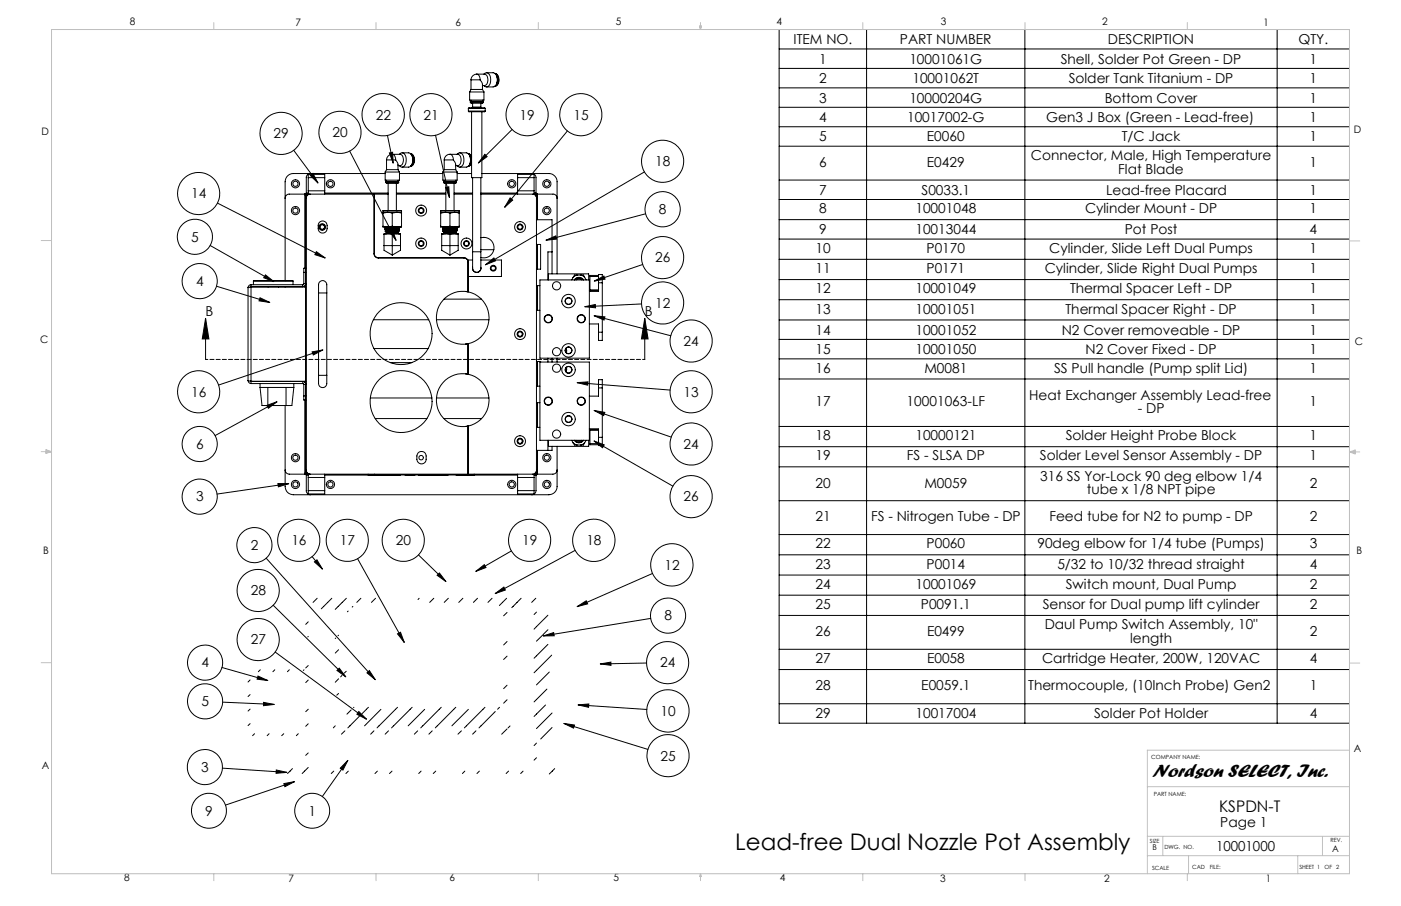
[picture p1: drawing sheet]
<svg xmlns="http://www.w3.org/2000/svg" width="432mm" height="279mm" viewBox="0 0 432 279" stroke-linecap="round" stroke-linejoin="round" font-family="sans-serif">
<g fill="none" stroke="#000" stroke-width=".31">
<path d="M240.1 9.1h175.8v213.9h-175.8zM240.1 15.1h175.8M267.1 9.1v213.9M315.9 9.1v213.9M393.6 9.1v213.9M144.4 34.3l.1 .2h4.9l.1-.2M144.4 33.4l.1-.2h4.9l.1 .2M144.4 33.4h.1M144.4 33.4h5.1M144.4 34.3h5.1M144.4 33.4v.9M144.7 28.4v2.5h4.5v-2.5"/>
<path d="M144.7 28.4h4.5M145 31.5l.2 .3h3.5l.2-.3M145 31.5v-.2h3.9v.2M145 31.5h3.9M145.2 27.6h3.5M145.2 24.6h2.8M145.2 27.6l-.5 .8M145.2 24.6v3M145.2 30.9v.4M145.3 34.5v20.3h3.2v-20.3M145.7 33l-.2 .2M145.7 33h2.5"/>
<path d="M145.7 31.8v1.2M146.9 22.9a1.81 1.81 0 0 0-1.7 1.7M146.9 22.9h2.4a2 2 0 0 1 0 3.5h-.6M146.9 22.9l.7 .4 .4 1.3M148 24.6l.7 1.2v1.8M148.2 33l.2 .2M148.2 31.8v1.2M148.7 27.6l.5 .8M148.7 30.9v.4M149.1 22.9l.3-.3a1.09 1.09 0 0 1 1.7 .9 2.42 2.42 0 0 1-1.1 3.3l-.9-.4M149.5 33.4v.9M150 22.4h2a2.5 2.5 0 0 1 .9 3.8l-.9 .6h-2"/>
<path d="M152.5 22.6a2.16 2.16 0 0 1 1.3 2 2.16 2.16 0 0 1-1.2 2 2.29 2.29 0 0 0-.1-4M152.6 22.7a2.54 2.54 0 0 1 0 3.8M153 23.3l.4 1.3-.4 1.3M157.8 39.9l-10.4 10.4M240.1 21.1h175.8M240.1 27.1h175.8M240.1 33.1h175.8M240.1 39.1h175.8M90.5 46.4l7.5 10M93.9 59.9h.1M93.9 59.9h-4.8a1.26 1.26 0 0 0-1.2 1.2M93.9 59.9v22.8"/>
<path d="M94 59.9l.4 .2M94 59.9l.2 .8M94.4 59.9h.6M94.4 59.7v.2M94.4 59.7l.6 .1M94.4 59.5v.2M94.4 59.9v.6M94.4 59.5h.6M95 58.8v1.1M95 54.8v-1h5.1v1M95 58.8h5.1M95 54.8h5.1"/>
<path d="M95 54.8v4M95.2 59.9h.1M95.5 59.9a1.26 1.26 0 0 0-1.3 1.2v83.9a1.33 1.33 0 0 0 1.3 1.2M95.6 54.1l.8-.6 1.6 2.9zM95.7 53.5a1.21 1.21 0 0 0-1.3 1.3v4.7M100.1 58.8v1.1M100.1 54.8v4M100.1 59.5h19.5M107.8 46.6l14.3 27.5M115.3 59.9v18.4a1.21 1.21 0 0 0 1.3 1.3M118.7 53.1v2.5h4.4v-2.5M118.7 53.1h4.4"/>
<path d="M118.7 53.5h-28.3a2.53 2.53 0 0 0-2.5 2.6v30.5M118.9 56.2l.3 .4h3.4l.3-.4M118.9 56.2v-.2h4v.2M118.9 56.2h4M119.1 52.3h3.6M119.1 49.3h2.9M119.1 52.3l-.4 .8M119.1 49.3v3M119.1 55.6v.4M119.4 41.8l1.8 8.5M119.6 59.9h-24a1.21 1.21 0 0 0-1.2 1.2v83.9a1.26 1.26 0 0 0 1.2 1.2h68.5a1.26 1.26 0 0 0 1.2-1.2v-83.9a1.21 1.21 0 0 0-1.2-1.2h-15.9M119.6 56.6v8.3"/>
<path d="M120 47.2l1-.2 .2 3.3zM120.9 47.6a1.75 1.75 0 0 0-1.8 1.7M120.9 47.6h2.4a1.97 1.97 0 0 1 0 3.5h-.6M120.9 47.6l.7 .4 .4 1.3M122 49.3l.6 1.1 .1 1.9M122.2 56.6v8.3M122.2 59.9h15.2M122.2 59.5h15.2M122.7 52.3l.4 .8M122.7 55.6v.4M123.1 47.6l.3-.3a1.09 1.09 0 0 1 1.7 .9 2.44 2.44 0 0 1-1.2 3.3l-.8-.4M123.1 53.5h13.4"/>
<path d="M123.9 47.1h2a2.52 2.52 0 0 1 1 3.8l-1 .6h-2M126.5 47.3a2.3 2.3 0 0 1 0 4 2.18 2.18 0 0 0 1.3-2 2.18 2.18 0 0 0-1.3-2l-.1 .1M126.6 47.4a2.5 2.5 0 0 1 0 3.8M127 48l.3 1.3-.3 1.3M134.2 41.7l4.3 19.2M136.5 53.1v2.5h4.4v-2.5M136.5 53.1h4.4M136.7 56.2l.3 .4h3.4l.3-.4M136.7 56.2v-.2h4v.2M136.7 56.2h4M136.9 52.3h3.5M136.9 49.3h2.8"/>
<path d="M136.9 52.3l-.4 .8M136.9 49.3v3M136.9 55.6v.4M137.3 57.8l1-.2 .2 3.3zM137.4 56.6v8.3M138.7 47.6a1.75 1.75 0 0 0-1.8 1.7M138.7 47.6h2.4a1.97 1.97 0 0 1 0 3.5h-.7M138.7 47.6l.7 .4 .3 1.3M139.7 49.3l.7 1.1v1.9M139.9 56.6v8.3M139.9 59.9h5.8M139.9 59.5h5.8"/>
<path d="M140.4 52.3l.5 .8M140.5 55.6v.4M140.9 47.6l.2-.3a1.09 1.09 0 0 1 1.7 .9 2.44 2.44 0 0 1-1.1 3.3l-.8-.4M140.9 53.5h4.4M141.7 47.1h2a2.52 2.52 0 0 1 .9 3.8l-.9 .6h-2M144.2 47.4l.7 .2 .4 .7M144.3 47.3l.6 .4 .4 1M144.4 47.4a2.5 2.5 0 0 1 0 3.8M144.8 48l.3 1.3-.3 1.3M145.3 50v.1a1.37 1.37 0 0 1-1 1.2l.7-.3 .3-.7M145.7 54.8v22.8M148.2 54.8v22.8"/>
<path d="M148.2 59.5h11.3M148.5 53.5h20.7a2.53 2.53 0 0 1 2.5 2.6v28.4M149.4 47.6l.7 .7-2.7 2zM159.5 58.8v1.1M159.5 54.8v-1h5.1v1M159.5 58.8h5.1M159.5 54.8h5.1M159.5 54.8v4M163.9 53.5a1.26 1.26 0 0 1 1.3 1.3v4.7M164.6 58.8v1.1M164.6 54.8v4M164.6 59.9h.6"/>
<path d="M164.6 59.5h.6M165.2 59.7l-.6 .1M165.2 59.7v.2M165.2 59.9h.1M165.2 59.5v.2M165.2 59.9v.6M165.6 59.9l-.4 .2M165.6 59.9l-.3 .8M165.6 59.9h.1M165.7 59.9h4.7a1.21 1.21 0 0 1 1.3 1.2M165.7 59.9v7.9M174.9 40.4l-19.4 23.5"/>
<path d="M198.6 53l-49 28.7M240.1 45.1h175.8M240.1 55.5h175.8M64.8 75.7l19.6 11.2M67 62.6l33.2 17M94.4 60.8h-.2h.2M97.5 77.6l2.7 2-3.2-1.1zM98.4 68.6a1.38 1.38 0 0 1 1.5-.4 1.38 1.38 0 0 1 .9 1.3 1.85 1.85 0 0 1-1.1 2.4 1.33 1.33 0 0 1-1.6-1.4v-1.5zM115.3 78.2a1.26 1.26 0 0 0 1.3 1.3M116.6 79.5h26.4M118 69.8l1.5 .2M118 65.5h1.5"/>
<path d="M118 65h5.8M118 65.5v.2M118 69.8v.2h1.5M118 65v.5M118 65.7v4.1M118.4 75.7v1.5l2.5 1.5M118.4 75.7h5M118.4 72.3v3.4M118.7 71.3l.4 .3M119 70v.1M119 71.1l-.3 .2M119 71.1v.1"/>
<path d="M119 71.6h.8M119 70.1h.1M119.1 71.6h3.6M119.1 71.6v.5M119.5 65.5l1.4 .2M119.5 65.5h2.8M119.5 65.5l-1.5 .2M119.5 70h2.8M119.6 72.1l1.3 .2M119.6 72.1h2.6M119.6 72.1h-.5a.43 .43 0 0 0-.4-.2 .43 .43 0 0 0-.3 .4M119.6 72.1l-1.2 .2"/>
<path d="M119.8 71.6l3.1-.1-.2 .1M119.9 71.3h1.7M119.9 71.3h-1.1M120.1 70l-1 .1-.4 .3 .3 .2 3.8-.3M120.1 71.4l.9-.5 1.1 3.2zM120.9 69.8l-1.4 .2M120.9 69.8l1.4 .2M120.9 72.3v6.4M120.9 65.7v4.1M121.6 71.3l-2.6 .3M122.2 72.1l1.2 .2M122.2 72.1h.2a.66 .66 0 0 1 1 .2"/>
<path d="M122.2 72.1l-1.3 .2M122.3 65.5l-1.4 .2M122.3 65.5l1.5 .2M122.3 65.5h1.5M122.7 71.4l-2.9 .2M122.7 71.6v.5M122.8 70.4l-3.7 .2-.4 .2 .3 .3M122.8 71.3l-3.8 .3M122.8 70.9l-3.8 .2M122.8 70.3l.3 .3a1.61 1.61 0 0 1-1.6 .3l-2.5 .2M122.8 70.9l.3 .2M123.1 70.1l-4.4 .3"/>
<path d="M123.1 70.6l-4.4 .3M123.1 71.1l-3.2 .2M123.1 70.6l-4.4 .2M123.1 70.1l-.3 .2M123.1 71.2l-.2 .2M123.1 71.2l-1.5 .1M123.1 70.1l-4.4 .2M123.1 70.1h.1M123.1 71.1v.1M123.4 75.7v1.5l-2.5 1.5M123.4 72.3v3.4M123.8 69.8l-1.5 .2"/>
<path d="M123.8 65.5v.2M123.8 69.8a.74 .74 0 0 1-1.1 .2h-.4M123.8 65v.5M123.8 65.7v4.1M135.8 69.8l1.5 .2M135.8 65h5.7M135.8 65.5h1.5M135.8 69.8v.2h1.5M135.8 65.5v.2M135.8 65v.5M135.8 65.7v4.1M136.1 75.7v1.5l2.6 1.5"/>
<path d="M136.1 75.7h5.1M136.1 72.3v3.4M136.5 70.9l.3 .2M136.5 70.3v.1M136.5 70.8v.1M136.7 70l.1 .1M136.8 71.1l-.3 .2M136.8 71.1v.1M136.8 71.6h.8M136.8 70.1h.1M136.8 71.6h3.7M136.8 71.6v.5"/>
<path d="M137.3 65.5l1.4 .2M137.3 65.5h2.8M137.3 65.5l-1.5 .2M137.3 70h2.8M137.4 72.1l1.3 .2M137.4 72.1h2.5M137.4 72.1h-.5a.43 .43 0 0 0-.5-.2 .43 .43 0 0 0-.3 .4M137.4 72.1l-1.3 .2M137.7 71.3h1.6M137.7 71.3h-1.2l.3 .3M137.8 70l-1.3 .3M138.7 69.8l-1.4 .2"/>
<path d="M138.7 69.8l1.4 .2M138.7 72.3v6.4M138.7 65.7v4.1M139.3 71.3l-2.5 .3M139.9 72.1l1.3 .2M139.9 72.1h.3a.66 .66 0 0 1 1 .2M139.9 72.1l-1.2 .2M140.1 65.5l-1.4 .2M140.1 65.5l1.4 .2M140.1 65.5h1.4M140.5 71.4l-2.9 .2M140.5 71.6v.5"/>
<path d="M140.5 70.4l-3.6 .2-.4 .2M140.5 71.3l-3.7 .3M140.5 70.9l-3.7 .2M140.6 70.3l-3.8 .3-.3-.2M140.6 70.3l.3 .3a1.61 1.61 0 0 1-1.6 .3l-2.5 .2M140.6 70.9l.3 .2M140.7 71.5l-3.1 .1M140.7 71.5l-.2 .1M140.9 70.1l-4.4 .3M140.9 70.6l-4.4 .3M140.9 71.1l-3.2 .2M140.9 70.6l-4.4 .2"/>
<path d="M140.9 70.1l-.3 .2M140.9 71.2l-.2 .2M140.9 71.2l-1.6 .1M140.9 70.1l-4.4 .2M140.9 70.1h.1M140.9 71.1v.1M141.2 75.7v1.5l-2.5 1.5M141.2 72.3v3.4M141.5 69.8l-1.4 .2M141.5 65.5v.2M141.5 69.8a.74 .74 0 0 1-1.1 .2h-.3M141.5 65v.5"/>
<path d="M141.5 65.7v4.1M143 79.5a1.21 1.21 0 0 1 1.3 1.3v9.2M143 79.6a1.26 1.26 0 0 1 1.3 1.2M145.7 77.6v5.1M145.7 77.6h2.5M148.2 77.6v3.3a3.1 3.1 0 0 1-.6 2.9 1.27 1.27 0 0 1-1.9-1.1M148.2 73.3a3.2 3.2 0 0 1 4.1 3.1 3.2 3.2 0 0 1-4.1 3M148.2 77h4M157.2 61l.8 .7-2.5 2.2zM165.3 75.4h1.3v7.6h-1.3M165.3 67.8h4.8v16.7M165.7 75.4v7.6"/>
<path d="M168.3 74.1l3-1.4 .3 1zM170.1 77.7h-1.2v8.6M199 65.9l-30.7 8.2M240.1 61.5h175.8M240.1 67.7h175.8M240.1 73.7h175.8M240.1 80h175.8M63.4 98.2l1 6.3h-2.1zM63.4 98.2v12.7M66.7 88.3l16.4 5M76.4 88.7v28.7M77.4 87.8a.9 .9 0 0 0-1 .9"/>
<path d="M77.4 88.4l-.3 .1h.3M77.4 88.5l-1 .2M77.4 87.8v.6M77.4 88.5v29.8M77.4 88.4h15.9M77.4 87.8h15.9M77.4 88.5h16.8M77.4 88.5h.1M78.1 86.7h12.2M78.1 86.7v1.1M80.2 91.8l2.9 1.5-3.3-.5zM81.8 84.8l2.6 2.1-3.1-1.2z"/>
<path d="M82.6 88.4v.1M85.8 88.4v.1M87.9 88.4v.1M90.3 86.7v1.1M93.3 87.8v.6M93.6 87.5l-.3 .3M93.6 87.5h.6a.9 .9 0 0 1-.9 .9M93.6 84h.6M93.6 84v3.5M93.9 88.2v.3M94.2 82.7h-.6v1.3M98.2 90.3v-1.4a2.08 2.08 0 0 1 1-2.4 1.86 1.86 0 0 1 1.5 2.4v1.4"/>
<path d="M98.2 90.3h2.5M98.2 90.3v25.4M100.7 90.3v25.4M115.1 98.6h17.1M134.5 98.6h16.2M136.8 92.3h11.6M143.5 89.9l.8 .1M144.3 90a8.2 8.2 0 0 1 6.4 8 8.2 8.2 0 0 1-6.4 8M144.3 90a8.2 8.2 0 0 0-9.8 8 8.2 8.2 0 0 0 9.8 8M145.7 80.2h-1.3v5.1h10.2v-5.1h-6.4M145.7 82.4l-.1 .3M145.8 83.4h.1"/>
<path d="M148 83.4h.1M148.2 82.4a1.31 1.31 0 0 1-1.1 1.6 1.31 1.31 0 0 1-1.5-1.3M149.6 81.7l2.6-2.1 .5 .8zM151.8 83.4h.5M165.3 95.7h1.1M165.3 88.1h1.1M165.7 88.1v7.6M166.4 86.3h15.2v24.2h-15.2zM169 86.3v-1.8h12.4v1.8M176.6 85.5l-.4 .8M177 86.3a1.71 1.71 0 0 1 2.9 0M177.1 86.3a1.6 1.6 0 0 1 2.6 0"/>
<path d="M177.6 86.3a1.23 1.23 0 0 1 1.7 0M177.8 84.8l-1.2 .7M177.8 84.8h-.7l-.5 .7M177.8 84.8h1.2M179 84.8l1.2 .7M179 84.8h.8l.4 .7M180.2 85.5l.5 .8M180.2 94.6l3.3-.7 .1 1zM181.6 99.9h2.9v2.5M181.8 89.4v.3h2.7M181.8 85.3v4.1M181.8 89.4h2.7"/>
<path d="M181.8 85.3h2.7M183.1 97.4l3.3 .3-.2 1zM183.1 97.4l23.6 6.1M183.2 86.7l2.9-1.6 .4 1zM184.5 84.9h-2.7v.4M184.5 87.2v-2.5h1.1v2.5M184.5 87.2v2.5h-2.9M184.5 87.2h1.1M185.6 87.2v15.2M197.7 93.7l-17.5 .9M198.1 81.6l-14.9 5.1M198.7 98.2l1 6.3h-2z"/>
<path d="M198.7 98.2v12.7M240.1 86.2h175.8M240.1 92.4h175.8M240.1 98.7h175.8M76.4 117.4a.97 .97 0 0 0 1 .9M76.4 117.4l1 .2M77.2 117.5l16.1 .2M77.4 117.6h16.8M77.4 118.3h15.9M77.4 117.6h.1M80.2 119.5h10.4M80.2 119.5l.6 5.6h1.7"/>
<path d="M80.2 118.3v1.2M81 117.6v.1M82.2 117.6v.1M82.5 119.5v5.6M84.1 117.6v.1M86.6 117.6v.1M88.2 119.5v5.6M88.4 117.6v.1M89.6 117.6v.1M90.6 119.5l-.6 5.6h-1.8M90.6 118.3v1.2M93.3 118.3l.3 .3"/>
<path d="M93.3 117.7a.9 .9 0 0 1 .9 .9h-.6M93.3 117.7v.6M93.6 118.6v3.5M93.9 117.6v.3M96.2 108.5l3.3-.6-2.9 1.6zM98.2 115.7v1.5a2.41 2.41 0 0 0 .6 2.2 1.44 1.44 0 0 0 1.6-.3 1.44 1.44 0 0 0 .3-1.6v-1.8M98.2 115.7h2.5M99.5 107.9l-32.1 10.8M115.3 107.5h16.7M120.3 111.8h6.6M143.5 106.1h.1M143.5 115.3l.8 .1"/>
<path d="M143.5 115.3h.1M144.3 115.4a8.2 8.2 0 0 1 6.4 8 8.2 8.2 0 0 1-6.4 8M144.3 106l-.8 .1M144.3 115.4a8.2 8.2 0 0 0-9.8 8 8.2 8.2 0 0 0 9.8 8M144.3 106v9.4M165.3 111.5h1.3v.2M165.3 119.1h1.1M165.7 111.5v7.6M166.4 111.7h15.2v24.1h-15.2zM168.9 110.5v1.2M170.1 110.5v1.2M171.7 110.5v1.2"/>
<path d="M174.3 107.7l.2 .3-.1 .6M174.3 107.6l.3 .4-.1 .7M174.3 107.6a.82 .82 0 0 1 .2 1.1M174.4 113.5l.1 .6-.2 .2M174.5 113.3a.82 .82 0 0 1-.2 1.2l.3-.3-.1-.8M177.9 118l3.3-.2-.1 1zM177.9 118l28.7 2.3M184.5 119.6v-2.5h1.1v2.5M184.5 102.4v2.6h1.1v-2.6M184.5 119.6v2.6h-2.9M184.5 119.6h1.1M184.5 102.4h1.1"/>
<path d="M185.6 119.6v15.3M240.1 104.7h175.8M240.1 110.7h175.8M240.1 116.9h175.8M82.2 125l3.2-1.1-2.7 2zM82.5 125.1h5.7M85.4 123.9l-19.1 10.4M87.9 125.1v24.9a2.53 2.53 0 0 0 2.5 2.6h78.8a2.53 2.53 0 0 0 2.5-2.6v-12.3M93.6 122.1v1.3h.6M93.6 122.1h.6M93.9 123.4v22.8M114.1 122.7h19"/>
<path d="M115.6 129.1h16M128.8 139.7a1.43 1.43 0 0 1 1.6-.4 1.43 1.43 0 0 1 .9 1.3 1.83 1.83 0 0 1-1.1 2.5 1.47 1.47 0 0 1-1.7-1.5v-1zM134.5 122.7h16.2M136.8 129.1h11.6M143.5 131.5h.1M144.3 131.4l-.8 .1M144.3 131.4v14.8M165.3 124.2h1.1M165.3 131.8h1.1M165.7 124.2v7.6M165.7 138.9v7.3M168.9 135.8v3.1"/>
<path d="M169 135.8v1.9h12.4v-1.9M170.1 137.7v1.2h-4.8M176.2 135.8l.4 .8M176.6 136.6l1.2 .6M176.6 136.6l.5 .6h.7M177 135.8a1.74 1.74 0 0 0 2.9 0M177.1 135.8a1.6 1.6 0 0 0 2.6 0M177.6 135.8a1.33 1.33 0 0 0 1.7 0M177.8 137.2h1.2M180.2 136.6l-1.2 .6M180.2 136.6l-.4 .6h-.8M180.7 135.8l-.5 .8"/>
<path d="M181.6 132.3h2.9v2.6M181.8 136.8v.4h2.7M181.8 136.8h2.7M181.8 132.7v4.1M181.8 132.7h2.7M183.1 126.6l3.3 .6-.3 1zM183.1 136l3.1 1.2-.5 .9zM183.1 126.6l23.8 8.2M183.1 136l24.3 13.9M184.5 132.4h-2.7v.3M184.5 134.9v2.5h1.1v-2.5M184.5 134.9h1.1"/>
<path d="M240.1 131.5h175.8M240.1 137.8h175.8M85.7 149.1l3.3 .1-3.2 .9zM87.9 145a1.33 1.33 0 0 0 1.2 1.2h4.8M89 149.2l-22.1 3.2M93.9 146.2h.1M94.4 146.2h.6M94.4 145.9l-.4 .3M94.4 146.2v.2M94.4 146.4h.1M94.4 146.5v4.8a1.26 1.26 0 0 0 1.3 1.3M94.4 145.6v.6"/>
<path d="M94.4 146.5h.6M94.4 145.2l-.2 .1-.2 .9M95 146.2v1M95 151.3v1h5.1v-1M95 146.3l-.6 .1M95 147.2v4.1M95 147.2h5.1M95 151.3h5.1M95.1 146.1v.1M100.1 146.2v1M100.1 147.2v4.1M100.1 146.5h59.4"/>
<path d="M113.5 146.2v.3h2v-.3M144.1 146.2v.3h2.1v-.3M159.5 146.2v1M159.5 151.3v1h5.1v-1M159.5 147.2h5.1M159.5 151.3h5.1M159.5 147.2v4.1M164.6 146.2v1M164.6 146.3l.6 .1M164.6 147.2v4.1M164.6 146.2h.6M164.6 146.5h.6"/>
<path d="M165.2 145.9l.4 .3M165.2 146.2v.2M165.2 146.2h.1M165.2 146.5h.1M165.2 146.5v4.8a1.33 1.33 0 0 1-1.3 1.3M165.2 145.6v.6M165.3 145.3l.3 .9M165.6 146.2h.1M171.7 145a1.26 1.26 0 0 1-1.3 1.2h-4.7M240.1 144h175.8M240.1 154.4h175.8M82 172.1l33.7 37.5"/>
<path d="M96.2 171.7l3.2 3.8M96.9 173.3l.8-.7 1.7 2.9zM110.2 172.3l14.4 25.8M129 171.1l8.4 8.3M134.7 177.4l.7-.7 2 2.7zM146.6 176.2l2.7-2.1 .5 .9zM157.6 169.9l-11 6.3M177.3 169.7l-24.7 13.4M201.1 176.8l-23.2 10.3M240.1 164.9h175.8M240.1 171.1h175.8M240.1 177.3h175.8"/>
<path d="M84.2 186.7l22.4 22M95 191.8l-.8 .7M95 196.3l-.1 .1M97.8 184.5l-1.3 1.3M102.3 184.5l-3.3 3.2M103.5 196.8l-.2 .1M104.4 195.9l-.2 .1M106.8 184.5l-3.5 3.4M107.3 188.5l-.2 .2M108.8 187l-.3 .2M111.2 184.5l-1.2 1.3M115.7 184.5l-1.2 1.3"/>
<path d="M122.5 195.5l.9-.5 1.2 3.1zM129.2 184.5l-.4 .4M133.7 184.5l-1.3 1.3M138.2 184.5l-1.3 1.3M142.7 184.5l-1.3 1.3M147.2 184.5l-1.3 1.3M151.7 184.5l-1.3 1.3M152.6 183.1l2.7-2.1 .5 1zM156.1 184.5l-2.2 2.2M156.3 197.8l-1.1 1.1M156.3 188.9l-1.1 1M160.6 184.5l-2.9 2.9"/>
<path d="M165.1 184.5l-1.2 1.3M165.3 188.8l-.7 .7M167.4 195.7l-2.1 2M167.5 196.1l3.1-1 .2 1zM168.9 198.7l-4.3 4.3M168.9 189.7l-4.3 4.3M168.9 194.2l-1.4 1.4M177.9 187.1l2.8-1.8 .4 .9zM200.6 190.7l-33.1 5.4M240.1 183.6h175.8M240.1 189.8h175.8M68.4 205.8l14.1 4.1"/>
<path d="M68.6 216.5l15.9 .7M77.1 209.7l-.7 .6M77.1 214.2l-.7 .6M77.1 218.7l-.7 .6M79.5 208.5l3 1.4-3.3-.5zM80.2 206.6l-.6 .6M81.2 216.6l3.3 .6-3.3 .4zM84.7 206.6l-.6 .6M84.8 201.1l28.2 20.7M89.2 206.6l-.6 .6M93.7 206.6l-.2 .2M95 205.2l-.8 .8"/>
<path d="M95 218.7l-.8 .8M95 209.7l-.8 .8M103.9 206.8l.7-.7 2 2.6zM104.4 200.4l-1.1 1M104.4 209.3l-1.1 1.1M104.4 213.9l-.6 .5M105.4 208.3l-.4 .4M106.7 207l-.6 .6M108.2 218.9l-1.3 1.3M109.1 218.1l-.1 .1M110.6 219.4l2.4 2.4-3-1.5zM113.1 207.5l.7-.7 1.9 2.8z"/>
<path d="M113.6 218.1l-2.1 2M117.4 218.8l-5 5M122.5 218.1l-6.3 6.4M127 218.1l-5.7 5.7M130.9 218.8l-5.1 5M136 218.1l-6.3 6.4M140.5 218.1l-6.3 6.4M144.4 218.8l-5.1 5M149.5 218.1l-6.4 6.4M152.6 219.4l-5 5.1M154 218.1l-.6 .6M156.3 211.3l-1.1 1.1"/>
<path d="M156.3 215.8l-1.1 1.1M156.3 202.4l-1.1 1M168.1 217.4l-3.5 3.5M168.6 212.5l-4 4M169.3 207.3l-4 3.9M170 202l-5.4 5.5M170.1 219.9l-4.8 4.8M178.2 217.4l3.3-.3-.1 1zM178.2 217.4l21.2 1.4M185 204.8l3.3-.6v1zM199.3 204.5l-14.3 .3M240.1 200.2h175.8"/>
<path d="M240.1 206.5h175.8M240.1 217h175.8M68.5 236.9l19.9 1.3M77.1 223.2l-.7 .6M78.5 226.3l-.6 .6M82.9 226.3l-.6 .6M85.2 237.5l3.2 .7-3.3 .3zM87.5 226.3l-.7 .6M90.1 237l-1.5 1.5M91.9 226.3l-.6 .6M95 232.2l-.8 .7M95 223.2l-.8 .8"/>
<path d="M95 236.7l-1.9 1.8M102.9 237.8l-.8 .7M103.3 223.8l-.6 .7M106.3 225.4l-1.1 1M107.2 234.5l-7.9 11.1M107.2 234.5l-1.5 3-.8-.6zM107.4 237.8l-.8 .7M110.8 220.8l-3.6 3.7M115.3 225.4l-1.1 1M116.3 237.8l-.7 .7M119.7 225.4l-1 1M120.8 237.8l-.7 .7"/>
<path d="M121.3 223.8l-.6 .7M128.7 225.4l-1 1M129.8 237.8l-.8 .7M133.2 225.4l-1 1M134.3 237.8l-.8 .7M142.2 225.4l-1.1 1M143.3 237.8l-.8 .7M146.7 225.4l-1 1M147.7 237.8l-.7 .7M156.3 224.8l-1.7 1.6M156.7 237.8l-.7 .7M157.2 223.9l-.6 .6"/>
<path d="M161.2 237.8l-.7 .7M165.3 229.2l-.7 .7M165.3 233.7l-.7 .7M170.1 224.4l-3.4 3.5M171 237l-1.7 1.7M173.8 223.1l3.3 .5-.3 .9zM173.8 223.1l25.9 8M87.5 241.7l3.3-.6-3 1.5zM90.8 241.1l-21.3 7.2"/>
<circle cx="118.1" cy="35.4" r="6.5"/>
<circle cx="132.8" cy="35.4" r="6.5"/>
<circle cx="162.5" cy="35.4" r="6.5"/>
<circle cx="179" cy="35.4" r="6.5"/>
<circle cx="61.2" cy="59.7" r="6.5"/>
<circle cx="86.6" cy="41.1" r="6.5"/>
<circle cx="91.1" cy="56.7" r="1.27"/>
<circle cx="91.1" cy="56.7" r=".81"/>
<circle cx="101.8" cy="56.7" r="1.27"/>
<circle cx="101.9" cy="56.7" r=".8"/>
<circle cx="104.8" cy="40.8" r="6.5"/>
<circle cx="157.7" cy="56.7" r="1.27"/>
<circle cx="157.7" cy="56.7" r=".8"/>
<circle cx="168.5" cy="56.7" r=".81"/>
<circle cx="168.5" cy="56.7" r="1.28"/>
<circle cx="204.2" cy="49.7" r="6.5"/>
<circle cx="60.1" cy="73" r="5.4"/>
<circle cx="91.1" cy="64.9" r="1.27"/>
<circle cx="91.1" cy="64.9" r=".8"/>
<circle cx="99.3" cy="70" r="1.02"/>
<circle cx="99.3" cy="70" r=".7"/>
<circle cx="99.3" cy="70" r=".84"/>
<circle cx="129.8" cy="75.1" r=".7"/>
<circle cx="129.8" cy="65" r=".7"/>
<circle cx="129.8" cy="75.1" r="1.69"/>
<circle cx="129.8" cy="64.9" r="1.69"/>
<circle cx="129.8" cy="64.9" r=".9"/>
<circle cx="129.8" cy="75.1" r=".9"/>
<circle cx="143.8" cy="75.1" r=".7"/>
<circle cx="143.8" cy="75.1" r="1.69"/>
<circle cx="143.8" cy="75.1" r=".9"/>
<circle cx="160.3" cy="70" r=".7"/>
<circle cx="160.3" cy="70" r=".84"/>
<circle cx="160.3" cy="70" r="1.69"/>
<circle cx="160.3" cy="70" r=".9"/>
<circle cx="168.5" cy="64.9" r="1.27"/>
<circle cx="168.5" cy="64.9" r=".8"/>
<circle cx="204.2" cy="64.5" r="5.4"/>
<circle cx="204.2" cy="79.4" r="6.5"/>
<circle cx="61.5" cy="86.7" r="5.4"/>
<circle cx="152" cy="82.7" r=".7"/>
<circle cx="152" cy="82.7" r=".9"/>
<circle cx="169" cy="98.3" r="1.27"/>
<circle cx="169" cy="98.3" r="1.16"/>
<circle cx="171.6" cy="88.1" r="1.28"/>
<circle cx="175.2" cy="92.9" r="1.06"/>
<circle cx="175.2" cy="92.9" r="2.09"/>
<circle cx="175.2" cy="92.8" r="1.01"/>
<circle cx="179.1" cy="98.3" r="1.27"/>
<circle cx="179.1" cy="98.3" r="1.16"/>
<circle cx="204.2" cy="93.4" r="6.5"/>
<circle cx="123.6" cy="102.9" r="9.6"/>
<circle cx="160.3" cy="103" r=".7"/>
<circle cx="160.3" cy="103" r=".84"/>
<circle cx="160.3" cy="103" r="1.69"/>
<circle cx="160.3" cy="103" r=".9"/>
<circle cx="171.5" cy="113.5" r="1.28"/>
<circle cx="171.6" cy="108.5" r="1.27"/>
<circle cx="175.2" cy="114.1" r="1.06"/>
<circle cx="175.2" cy="108.1" r="1.06"/>
<circle cx="175.2" cy="108.1" r="2.09"/>
<circle cx="175.2" cy="114" r="1.01"/>
<circle cx="175.2" cy="108" r="1.01"/>
<circle cx="175.2" cy="114.1" r="2.07"/>
<circle cx="213" cy="105.2" r="6.5"/>
<circle cx="61.2" cy="120.8" r="6.5"/>
<circle cx="61.5" cy="136.9" r="5.4"/>
<circle cx="123.6" cy="123.8" r="9.6"/>
<circle cx="160.3" cy="136" r=".7"/>
<circle cx="160.3" cy="136.1" r=".84"/>
<circle cx="160.3" cy="136.1" r="1.69"/>
<circle cx="160.3" cy="136" r=".9"/>
<circle cx="169" cy="123.7" r="1.16"/>
<circle cx="169" cy="123.7" r="1.26"/>
<circle cx="171.6" cy="133.9" r="1.27"/>
<circle cx="175.2" cy="129.2" r="2.08"/>
<circle cx="175.2" cy="129.3" r="1.06"/>
<circle cx="175.2" cy="129.2" r="1"/>
<circle cx="179.1" cy="123.7" r="1.16"/>
<circle cx="179.1" cy="123.7" r="1.26"/>
<circle cx="213" cy="120.8" r="6.5"/>
<circle cx="213" cy="136.9" r="6.5"/>
<circle cx="61.5" cy="153.2" r="5.4"/>
<circle cx="91.1" cy="149.4" r="1.27"/>
<circle cx="91.1" cy="141.1" r="1.27"/>
<circle cx="91.1" cy="141.1" r=".8"/>
<circle cx="91.1" cy="149.4" r=".81"/>
<circle cx="101.8" cy="149.4" r="1.27"/>
<circle cx="101.9" cy="149.4" r=".8"/>
<circle cx="129.8" cy="141.2" r=".7"/>
<circle cx="157.7" cy="149.4" r="1.27"/>
<circle cx="157.7" cy="149.4" r=".8"/>
<circle cx="168.5" cy="141.1" r="1.27"/>
<circle cx="168.5" cy="141.1" r=".8"/>
<circle cx="168.5" cy="149.4" r=".81"/>
<circle cx="168.5" cy="149.4" r="1.28"/>
<circle cx="213" cy="153.2" r="6.5"/>
<circle cx="78.4" cy="168.1" r="5.4"/>
<circle cx="92.1" cy="166.6" r="6.5"/>
<circle cx="107" cy="166.6" r="6.5"/>
<circle cx="124.3" cy="166.6" r="6.5"/>
<circle cx="163.2" cy="166.6" r="6.5"/>
<circle cx="183" cy="166.6" r="6.5"/>
<circle cx="207.1" cy="174.2" r="6.5"/>
<circle cx="79.6" cy="197.2" r="6.5"/>
<circle cx="79.6" cy="182.1" r="6.5"/>
<circle cx="205.9" cy="189.8" r="5.4"/>
<circle cx="63.2" cy="204.3" r="5.4"/>
<circle cx="63.2" cy="216.3" r="5.4"/>
<circle cx="205.8" cy="204.4" r="6.5"/>
<circle cx="205.9" cy="219.2" r="6.5"/>
<circle cx="63.1" cy="236.6" r="5.4"/>
<circle cx="205.9" cy="233" r="6.5"/>
<circle cx="64.4" cy="250" r="5.4"/>
<circle cx="96.2" cy="250" r="5.4"/>
</g>
<path d="M198.7 110.8h-135.3" fill="none" stroke="#000" stroke-width=".31" stroke-dasharray="1.3 .6" stroke-dashoffset=".6"/>
<g fill="none" stroke="#c0c0c0" stroke-width=".31">
<path d="M15.9 9.1h400v260.4h-400zM65.9 6.9v2.2M115.9 6.9v2.2M165.9 6.9v2.2M215.6 8h.6l-.3 1.1zM215.7 8l.2 1.1M215.9 6.9v2.2M216 8l-.1 1.1M265.9 6.9v2.2M315.9 6.9v2.2M365.9 6.9v2.2M12.7 74.2h3.2"/>
<path d="M415.9 74.3h3.2M12.7 139.3h3.2M14.2 139.1l1.7 .2M14.2 138.7l1.7 .6-1.7 .5zM15.9 139.3l-1.7 .3M415.9 139.4h3.2M415.9 139.4l1.8-.6v1.2zM415.9 139.4l1.8 .3M417.7 139.2l-1.8 .2M12.7 204.4h3.2M415.9 204.5h3.2M415.9 231.4h-62.3v38.1"/>
<path d="M353.6 257.9h62.3M353.6 242.6h62.3M358.4 257.9v6M407.6 257.9v6M65.9 269.5v2.1M115.9 269.5v2.1M165.9 269.5v2.1M215.9 269.5v2.1M215.9 269.5l.3 .8h-.6zM265.9 269.5v2.1M315.9 269.5v2.1M353.6 263.9h62.3"/>
<path d="M365.9 269.5v2.1M366.3 263.9v5.6M400 263.9v5.6"/>
</g>
<g fill="#000">
<path d="M120.1 71.4l.9-.5 1.1 3.2zM120 47.2l1-.2 .2 3.3zM97.5 77.6l2.7 2-3.2-1.1zM81.8 84.8l2.6 2.1-3.1-1.2zM80.2 91.8l2.9 1.5-3.3-.5zM82.2 125l3.2-1.1-2.7 2zM96.2 108.5l3.3-.6-2.9 1.6zM85.7 149.1l3.3 .1-3.2 .9zM137.3 57.8l1-.2 .2 3.3zM149.4 47.6l.7 .7-2.7 2zM157.2 61l.8 .7-2.5 2.2zM149.6 81.7l2.6-2.1 .5 .8zM168.3 74.1l3-1.4 .3 1zM183.2 86.7l2.9-1.6 .4 1zM183.1 97.4l3.3 .3-.2 1zM183.1 126.6l3.3 .6-.3 1zM183.1 136l3.1 1.2-.5 .9zM95.6 54.1l.8-.6 1.6 2.9zM177.9 118l3.3-.2-.1 1zM180.2 94.6l3.3-.7 .1 1zM122.5 195.5l.9-.5 1.2 3.1zM103.9 206.8l.7-.7 2 2.6zM110.6 219.4l2.4 2.4-3-1.5zM79.5 208.5l3 1.4-3.3-.5zM81.2 216.6l3.3 .6-3.3 .4zM87.5 241.7l3.3-.6-3 1.5zM85.2 237.5l3.2 .7-3.3 .3zM113.1 207.5l.7-.7 1.9 2.8zM96.9 173.3l.8-.7 1.7 2.9zM134.7 177.4l.7-.7 2 2.7zM152.6 183.1l2.7-2.1 .5 1zM146.6 176.2l2.7-2.1 .5 .9zM167.5 196.1l3.1-1 .2 1zM178.2 217.4l3.3-.3-.1 1zM185 204.8l3.3-.6v1zM173.8 223.1l3.3 .5-.3 .9zM107.2 234.5l-1.5 3-.8-.6zM177.9 187.1l2.8-1.8 .4 .9z"/>
<path d="M198.7 98.2l1 6.3h-2zM63.4 98.2l1 6.3h-2.1z"/>
</g>
<text font-size="7.1" x="226.6" y="262.1">Lead-free Dual Nozzle Pot Assembly</text>
<text font-size="5.8" x="355.1" y="239.7">Nordson SELECT, Inc.</text>
<text font-size="4.9" x="375.7" y="250.3">KSPDN-T</text>
<g font-size="4.2">
<text x="244.6" y="13.6">ITEM NO.</text>
<text x="277.4" y="13.6">PART NUMBER</text>
<text x="341.5" y="13.6">DESCRIPTION</text>
<text x="400.2" y="13.6">QTY.</text>
<text x="252.5" y="19.6">1</text>
<text x="280.3" y="19.6">10001061G</text>
<text x="326.9" y="19.6">Shell, Solder Pot Green - DP</text>
<text x="403.6" y="19.6">1</text>
<text x="252.5" y="25.6">2</text>
<text x="281.2" y="25.6">10001062T</text>
<text x="329.4" y="25.6">Solder Tank Titanium - DP</text>
<text x="403.6" y="25.6">1</text>
<text x="252.5" y="31.6">3</text>
<text x="280.3" y="31.6">10000204G</text>
<text x="340.5" y="31.6">Bottom Cover</text>
<text x="403.6" y="31.6">1</text>
<text x="115.8" y="36.9">22</text>
<text x="130.5" y="36.9">21</text>
<text x="160.2" y="36.9">19</text>
<text x="176.7" y="36.9">15</text>
<text x="252.5" y="37.6">4</text>
<text x="279.6" y="37.6">10017002-G</text>
<text x="322.5" y="37.6">Gen3 J Box (Green - Lead-free)</text>
<text x="403.6" y="37.6">1</text>
<text x="84.3" y="42.6">29</text>
<text x="102.5" y="42.3">20</text>
<text x="252.5" y="43.6">5</text>
<text x="285.7" y="43.6">E0060</text>
<text x="345.7" y="43.6">T/C Jack</text>
<text x="403.6" y="43.6">1</text>
<text x="201.9" y="51.2">18</text>
<text x="252.5" y="51.5">6</text>
<text x="285.7" y="51.5">E0429</text>
<text x="317.7" y="49.4">Connector, Male, High Temperature</text>
<text x="344.7" y="53.5">Flat Blade</text>
<text x="403.6" y="51.5">1</text>
<text x="58.9" y="61.2">14</text>
<text x="203.1" y="66">8</text>
<text x="252.5" y="60.1">7</text>
<text x="252.5" y="65.8">8</text>
<text x="282.1" y="65.8">10001048</text>
<text x="284" y="60.1">S0033.1</text>
<text x="334.4" y="65.8">Cylinder Mount - DP</text>
<text x="340.9" y="60.1">Lead-free Placard</text>
<text x="403.6" y="60.1">1</text>
<text x="403.6" y="65.8">1</text>
<text x="58.9" y="74.5">5</text>
<text x="252.5" y="72.3">9</text>
<text x="282.1" y="72.3">10013044</text>
<text x="346.7" y="72.3">Pot Post</text>
<text x="403.6" y="72.3">4</text>
<text x="201.9" y="80.9">26</text>
<text x="251.3" y="78">10</text>
<text x="285.6" y="78">P0170</text>
<text x="323.4" y="78">Cylinder, Slide Left Dual Pumps</text>
<text x="403.6" y="78">1</text>
<text x="60.4" y="88.1">4</text>
<text x="251.3" y="84.2">11</text>
<text x="285.6" y="84.2">P0171</text>
<text x="322" y="84.2">Cylinder, Slide Right Dual Pumps</text>
<text x="403.6" y="84.2">1</text>
<text x="201.9" y="94.9">12</text>
<text x="251.3" y="90.5">12</text>
<text x="282.1" y="90.5">10001049</text>
<text x="329.8" y="90.5">Thermal Spacer Left - DP</text>
<text x="403.6" y="90.5">1</text>
<text x="63.4" y="97.5">B</text>
<text x="198.7" y="97.5">B</text>
<text x="251.3" y="96.7">13</text>
<text x="282.1" y="96.7">10001051</text>
<text x="328.4" y="96.7">Thermal Spacer Right - DP</text>
<text x="403.6" y="96.7">1</text>
<text x="210.7" y="106.6">24</text>
<text x="251.3" y="103.2">14</text>
<text x="282.1" y="103.2">10001052</text>
<text x="327.3" y="103.2">N2 Cover removeable - DP</text>
<text x="403.6" y="103.2">1</text>
<text x="251.3" y="109.2">15</text>
<text x="282.1" y="109.2">10001050</text>
<text x="334.6" y="109.2">N2 Cover Fixed - DP</text>
<text x="403.6" y="109.2">1</text>
<text x="251.3" y="114.9">16</text>
<text x="284.9" y="114.9">M0081</text>
<text x="324.9" y="114.9">SS Pull handle (Pump split Lid)</text>
<text x="403.6" y="114.9">1</text>
<text x="58.9" y="122.3">16</text>
<text x="210.7" y="122.3">13</text>
<text x="251.3" y="125.4">17</text>
<text x="279.4" y="125.4">10001063-LF</text>
<text x="317.2" y="123.3">Heat Exchanger Assembly Lead-free</text>
<text x="403.6" y="125.4">1</text>
<text x="350.7" y="127.4">- DP</text>
<text x="251.3" y="135.8">18</text>
<text x="282.1" y="135.8">10000121</text>
<text x="328.5" y="135.8">Solder Height Probe Block</text>
<text x="403.6" y="135.8">1</text>
<text x="60.4" y="138.4">6</text>
<text x="210.7" y="138.4">24</text>
<text x="251.3" y="142">19</text>
<text x="279.5" y="142">FS - SLSA DP</text>
<text x="320.5" y="142">Solder Level Sensor Assembly - DP</text>
<text x="403.6" y="142">1</text>
<text x="320.6" y="148.3">316 SS Yor-Lock 90 deg elbow 1/4</text>
<text x="60.4" y="154.6">3</text>
<text x="210.7" y="154.6">26</text>
<text x="251.3" y="150.4">20</text>
<text x="284.9" y="150.4">M0059</text>
<text x="334.9" y="152.4">tube x 1/8 NPT pipe</text>
<text x="403.7" y="150.4">2</text>
<text x="251.3" y="160.8">21</text>
<text x="268.5" y="160.8">FS - Nitrogen Tube - DP</text>
<text x="323.4" y="160.8">Feed tube for N2 to pump - DP</text>
<text x="403.7" y="160.8">2</text>
<text x="77.3" y="169.6">2</text>
<text x="89.8" y="168.1">16</text>
<text x="104.7" y="168.1">17</text>
<text x="122" y="168.1">20</text>
<text x="160.9" y="168.1">19</text>
<text x="180.7" y="168.1">18</text>
<text x="251.3" y="169.1">22</text>
<text x="285.6" y="169.1">P0060</text>
<text x="319.7" y="169.1">90deg elbow for 1/4 tube (Pumps)</text>
<text x="403.7" y="169.1">3</text>
<text x="204.8" y="175.7">12</text>
<text x="251.3" y="175.4">23</text>
<text x="285.6" y="175.4">P0014</text>
<text x="325.9" y="175.4">5/32 to 10/32 thread straight</text>
<text x="403.7" y="175.4">4</text>
<text x="77.3" y="183.6">28</text>
<text x="251.3" y="181.6">24</text>
<text x="282.2" y="181.6">10001069</text>
<text x="328.5" y="181.6">Switch mount, Dual Pump</text>
<text x="403.7" y="181.6">2</text>
<text x="204.8" y="191.3">8</text>
<text x="251.3" y="187.8">25</text>
<text x="283.8" y="187.8">P0091.1</text>
<text x="321.4" y="187.8">Sensor for Dual pump lift cylinder</text>
<text x="403.7" y="187.8">2</text>
<text x="251.3" y="196.2">26</text>
<text x="285.7" y="196.2">E0499</text>
<text x="322" y="194.1">Daul Pump Switch Assembly, 10&quot;</text>
<text x="403.7" y="196.2">2</text>
<text x="77.3" y="198.7">27</text>
<text x="348.3" y="198.3">length</text>
<text x="62.1" y="205.8">4</text>
<text x="203.5" y="205.8">24</text>
<text x="251.3" y="204.5">27</text>
<text x="285.7" y="204.5">E0058</text>
<text x="321.2" y="204.5">Cartridge Heater, 200W, 120VAC</text>
<text x="403.7" y="204.5">4</text>
<text x="251.3" y="212.9">28</text>
<text x="284" y="212.9">E0059.1</text>
<text x="316.9" y="212.9">Thermocouple, (10Inch Probe) Gen2</text>
<text x="403.7" y="212.9">1</text>
<text x="62.1" y="217.8">5</text>
<text x="203.6" y="220.7">10</text>
<text x="251.3" y="221.6">29</text>
<text x="282.2" y="221.6">10017004</text>
<text x="337.2" y="221.6">Solder Pot Holder</text>
<text x="403.7" y="221.6">4</text>
<text x="62" y="238.1">3</text>
<text x="203.6" y="234.6">25</text>
<text x="63.3" y="251.6">9</text>
<text x="95.1" y="251.6">1</text>
<text x="376.1" y="255.2">Page 1</text>
<text x="374.8" y="262.5">10001000</text>
</g>
<g font-size="3.2">
<text x="40" y="7.9">8</text>
<text x="91.1" y="7.9">7</text>
<text x="140.4" y="8.1">6</text>
<text x="189.8" y="7.9">5</text>
<text x="239.3" y="7.6">4</text>
<text x="289.9" y="7.9">3</text>
<text x="339.7" y="7.9">2</text>
<text x="389.5" y="8.1">1</text>
<text x="12.8" y="41.6">D</text>
<text x="417.3" y="41.1">D</text>
<text x="12.4" y="105.7">C</text>
<text x="417.6" y="106.5">C</text>
<text x="13.3" y="170.9">B</text>
<text x="418.1" y="170.8">B</text>
<text x="417.3" y="231.9">A</text>
<text x="12.9" y="237.2">A</text>
<text x="38.3" y="271.8">8</text>
<text x="88.9" y="272">7</text>
<text x="138.5" y="271.8">6</text>
<text x="189.1" y="271.8">5</text>
<text x="240.4" y="271.8">4</text>
<text x="289.7" y="272">3</text>
<text x="340.3" y="272">2</text>
<text x="390.1" y="272">1</text>
</g>
<text font-size="2.8" x="410.5" y="262.9">A</text>
<text font-size="2.5" x="355.2" y="262">B</text>
<g font-size="1.8">
<text x="354.8" y="233.9">COMPANY NAME:</text>
<text x="355.6" y="245.5">PART NAME:</text>
<text x="354.4" y="260">SIZE</text>
<text x="358.9" y="261.7">DWG. NO.</text>
<text x="410.1" y="259.8">REV.</text>
<text x="355.1" y="268.2">SCALE</text>
<text x="367.4" y="268.1">CAD</text>
<text x="372.8" y="268.1">FILE:</text>
<text x="400.5" y="268.1">SHEET 1</text>
<text x="408.2" y="268.1">OF</text>
<text x="411.8" y="268.1">2</text>
</g>
</svg>
